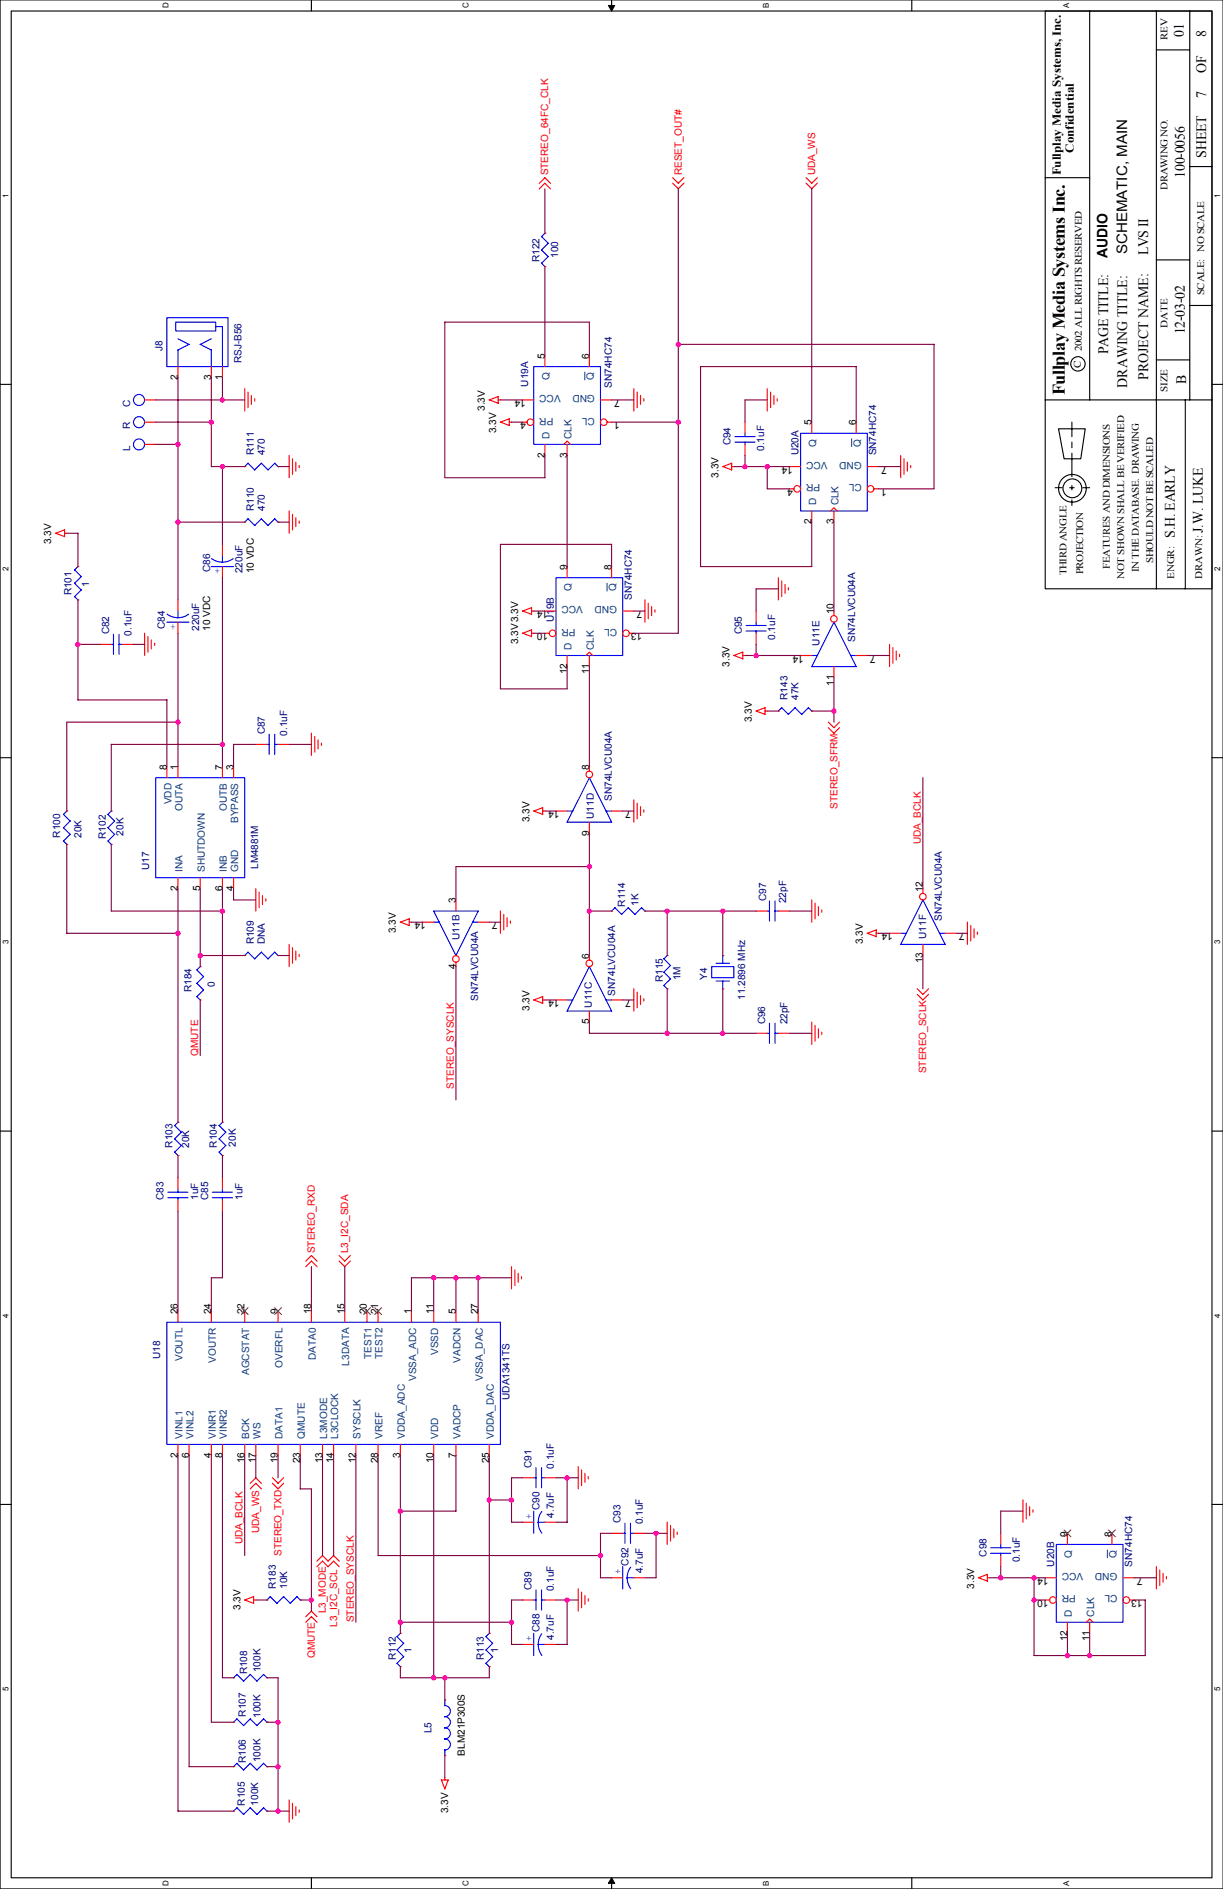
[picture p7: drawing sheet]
<svg xmlns="http://www.w3.org/2000/svg" width="279mm" height="432mm" viewBox="0 0 279 432" stroke-linecap="round" stroke-linejoin="round" font-family="sans-serif">
<path d="M0 0h279.4v431.8h-279.4zM2.6 2.5h274.3v426.7h-274.3z" fill="none" stroke="#000" stroke-width=".25"/>
<g fill="#fff">
<path d="M.3 385.6h2v1h-2z"/>
<path d="M277.1 385.6h2.1v1h-2.1z"/>
</g>
<path d="M0 343.9h2.6M276.9 343.9h2.5" fill="none" stroke="#000" stroke-width=".25"/>
<g fill="#fff">
<path d="M.3 300.2h2v1h-2z"/>
<path d="M277.1 300.2h2.1v1h-2.1z"/>
</g>
<path d="M0 258.6h2.6M276.9 258.6h2.5" fill="none" stroke="#000" stroke-width=".25"/>
<g fill="#fff">
<path d="M.3 214.9h2v1h-2z"/>
<path d="M277.1 214.9h2.1v1h-2.1z"/>
</g>
<path d="M0 173.2h2.6M276.9 173.2h2.5" fill="none" stroke="#000" stroke-width=".25"/>
<g fill="#fff">
<path d="M.3 129.5h2v1h-2z"/>
<path d="M277.1 129.5h2.1v1h-2.1z"/>
</g>
<path d="M0 87.9h2.6M276.9 87.9h2.5" fill="none" stroke="#000" stroke-width=".25"/>
<g fill="#fff">
<path d="M.3 44.2h2v1h-2z"/>
<path d="M277.1 44.2h2.1v1h-2.1z"/>
<path d="M36.9 429.9h2v1.2h-2z"/>
<path d="M36.9 .6h2v1.3h-2z"/>
<path d="M105.4 429.9h2.1v1.2h-2.1z"/>
<path d="M105.4 .6h2.1v1.3h-2.1z"/>
</g>
<path d="M71.1 0v2.5M71.1 429.2v2.6" fill="none" stroke="#000" stroke-width=".25"/>
<g fill="#fff">
<path d="M174 429.9h2v1.2h-2z"/>
<path d="M174 .7h2v1.2h-2z"/>
</g>
<path d="M139.7 0v2.5M139.7 429.2v2.6" fill="none" stroke="#000" stroke-width=".25"/>
<path d="M139 1.2h1.4l-.7 1.3zM139.7 429.2l.7 1.3h-1.4z" fill="#000" stroke="#000" stroke-width=".23"/>
<g fill="#fff">
<path d="M242.6 429.9h2v1.2h-2z"/>
<path d="M242.6 .7h2v1.2h-2z"/>
</g>
<g fill="none" stroke="#000" stroke-width=".25">
<path d="M208.3 0v2.5M238.8 2.5h38.1v88.9h-38.1zM248.9 2.5v88.9M264.2 2.5v132.1M264.2 11.4h7.6M271.8 2.5v88.9M271.8 38.1h5.1M238.8 40.6h10.1M264.2 59.4h7.6M271.8 69.8h5.1M238.8 91.4v43.2h38.1v-43.2M241.8 98h6.1l-1 6.9h-3.8z"/>
<path d="M244.9 96.5v3.3M264.2 82.3h7.6M270.8 91.4v43.2M241.1 111.5h1.5M244.4 111.5h1M244.9 101.1v1.2M244.9 103.6v5.3M244.9 111v1M244.9 114.3v1.2M247.4 111.5h1.5M208.3 429.2v2.6"/>
<circle cx="246.3" cy="83.2" r="1.64"/>
<circle cx="245" cy="111.6" r="2.15"/>
<circle cx="245" cy="111.6" r="3.2"/>
</g>
<g fill="none" stroke="#f00" stroke-width=".25">
<path d="M123.2 41.9l1.3-1.3 1.3 1.3M123.2 43.2l1.3-1.3 1.3 1.3M124.5 53.3h.1M153.7 41.9l1.3 1.3 1.3-1.3M153.7 40.6l1.3 1.3 1.3-1.3M184.1 41.9l1.3 1.3 1.3-1.3M184.1 40.6l1.3 1.3 1.3-1.3M124.5 60.9h.1M33 96.5h2.6M33 91.4h2.6M40.7 83.8v2.5M48.3 83.8v2.5"/>
<path d="M50.8 83.8v2.5M55.9 88.9v5.1M56.7 89.6v3.6M57.4 90.4v2.1M58.2 91.1v.6M111.8 91.4l2 .8v-1.5l-2 .7M113.8 91.4h.5M116.4 95.7v1.6l-2.1-.8M116.4 96.5h.5M116.4 95.7l-2.1 .8M119.4 96.5h1M119.4 91.4h2.5"/>
<path d="M124.5 81.3v2.5M134.6 81.3v2.5M137.2 91.4h2.5M138.7 96.5h1M144.8 88.9v5.1M145.6 89.6v3.6M146.3 90.4v2.1M147.1 91.1v.6M170.2 96.5v2.5M175.3 88.9v5.1M176 89.6v3.6M176.8 90.4v2.1"/>
<path d="M177.6 91.1v.6M185.4 96.5v2.5M195.6 96.5v2.5M33 101.6h2.6M55.9 106.7h.1M55.9 119.4h.1M63.5 106.7h.1M63.5 119.4h.1M66.1 104.1v5.1M66.1 116.8v5.1M66.8 104.9v3.5M66.8 117.6v3.5"/>
<path d="M67.6 105.6v2.1M67.6 118.3v2.1M68.3 106.4v.5M68.3 119.1v.5M124.5 101.6v2.5M128.8 101.6l.8-.8 .7 .8M129.6 101.6v2.5M165.1 106.6l2.1-.7v1.5zM167.2 106.7h.5M170.2 101.6v2.5M180.4 106.7h2.5M180.4 111.7h1"/>
<path d="M185.4 116.8v2.6M189.8 116.8l.7-.7 .8 .7M190.5 116.8v2.6M198.1 106.7h2.6M199.7 111.7h1M205.8 104.1v5.1M206.5 104.9v3.5M207.3 105.6v2.1M208 106.4v.5M14.8 121.1v1.6l-2.1-.8M14.8 121.9h.5M14.8 121.1l-2.1 .8"/>
<path d="M17.8 137.1h.1M17.8 129.5h.1M40.7 137.1v2.6M50.8 124.4v2.6M50.8 129.5v2.6M121.4 138.9v1.6l-2-.8M121.4 139.7h.6M121.5 138.9l-2.1 .8M124.5 139.7h2.5M129.6 129.5v2.6M139.7 129.5v2.6M142.3 139.7h2.5"/>
<path d="M147.3 137.1v5.1M148.1 137.9v3.6M148.9 138.7v2M149.6 139.4v.5M172.7 139.7v2.5M177.8 132v5.1M178.6 132.8v3.6M179.3 133.6v2M180.1 134.3v.6M190.5 139.7v1M22.9 147.3h2.5M28 147.3h2.5"/>
<path d="M33 144.7v5.1M33.8 145.5v3.6M34.6 146.3v2M35.3 147v.6M40.7 142.2v2.6M121.4 144v1.5l-2-.8M121.4 144.8h.6M121.5 144l-2.1 .8M124.5 144.8h1M129.6 149.8v2.6M133.9 149.8l.7-.7 .8 .7M134.6 149.8v2.6"/>
<path d="M143.8 144.8h1M169.7 149.1v1.5l-2.1-.8M169.7 149.8h.5M169.7 149.1l-2 .7M172.7 144.8v2.5M182.9 149.8h2.5M190.5 152.4v2.5M195.6 149.8h2.5M203.2 147.3v5.1M204 148v3.6M204.7 148.8v2.1M205.5 149.6v.5"/>
<path d="M38.1 175.2v2.6M40.7 175.2v2.6M50.8 175.2v2.6M53.4 175.2v2.6M58.4 170.2h2.6M63.5 170.2h2.6M71.1 167.6v5.1M71.9 168.4v3.5M72.7 169.1v2.1M73.4 169.9v.5M134.6 175.2v1.1M172.7 162.5l2.1 .8"/>
<path d="M174.8 161.8v1.5M174.8 162.5h.5M174.8 161.8l-2.1 .7M177.8 162.5h.1M185.4 162.5h.1M189.2 166.3l1.3 1.3 1.3-1.3M189.2 165.1l1.3 1.2 1.3-1.2M15.3 193h.1M15.3 185.4h.1M25.4 193h.1M25.4 185.4h.1M124 184.6v1.6"/>
<path d="M124 185.4h.5M124 184.6l-2.1 .8 2.1 .8M127 185.4h2.6M134.6 187.9v2.6M139.7 185.4h2.6M144.8 182.8v5.1M145.6 183.6v3.6M146.3 184.4v2M147.1 185.1v.6M40.7 200.6v2.6M45.7 200.6v2.6M50.8 200.6v2.6"/>
<path d="M53.4 200.6v2.6M55.9 218.4h.1M58.4 203.2v5.1M59.2 203.9v3.6M60 204.7v2.1M60.7 205.4v.6M63.5 218.4h.1M66.1 215.9v5.1M66.8 216.6v3.6M67.6 217.4v2.1M68.3 218.1v.6M91.4 210.8l2.1 .8"/>
<path d="M93.5 210v1.6M93.5 210.8h.5M93.5 210l-2 .8M96.5 210.8h2.6M104.2 205.7v2.6M104.2 219.9v1.1M109.2 210.8h2.6M114.3 208.2v5.1M115.1 209v3.6M115.8 209.8v2M116.6 210.5v.6M134.6 218.4v1"/>
<path d="M139.7 208.3h.1M147.3 208.3h.1M152.4 218.4h.1M165.1 218.4h.1M172.7 208.3h2.6M177.8 208.3h2.6M185.4 205.7v5.1M186.2 206.5v3.5M187 207.2v2.1M187.7 208v.5M198.1 213.3l2.1-.7v1.5zM200.2 213.3h.5"/>
<path d="M203.2 213.3h2.6M210.8 203.2v1M210.8 215.9v2.5M215.9 213.3h2.6M221 210.8v5.1M221.8 211.5v3.6M222.5 212.3v2.1M223.3 213.1v.5M45.7 228.6h.1M45.7 221h.1M124 228.6h.5M124 227.8l-2.1 .8 2.1 .8v-1.6"/>
<path d="M127 228.6h2.6M134.6 231.1v2.6M139.7 228.6h2.6M144.8 226v5.1M145.6 226.8v3.6M146.3 227.6v2M147.1 228.3v.5M152.4 226h.1M165.1 226h.1M172.7 236.2h2.6M177.8 236.2h2.6M185.4 233.6v5.1"/>
<path d="M186.2 234.4v3.6M187 235.2v2M187.7 235.9v.6M209.5 227.3l1.3 1.3 1.3-1.3M209.5 226l1.3 1.3 1.3-1.3M40.7 256.5h.1M50.8 256.5h.1M40.7 264.1h.1M40.7 269.2v2.6M40.7 274.3v2.5M50.8 264.1h.1M50.8 269.2v2.6"/>
<path d="M50.8 274.3v2.5M40.7 299.7v2.5M48.3 299.7v2.5M55.9 299.7v2.5M63.5 299.7v2.5M69.8 288.3l1.3-1.3 1.3 1.3M69.8 289.6l1.3-1.3 1.3 1.3M71.1 299.7v2.5M77.5 288.2l1.3 1.3 1.3-1.3M77.5 287l1.3 1.3 1.3-1.3M78.8 299.7v2.5M83.8 299.7v2.5"/>
<path d="M86.4 299.7v2.5M94 299.7v2.5M99.1 299.7v2.5M104.2 299.7v2.5M109.2 299.7v2.5M116.9 289.5v5.1M117.6 290.3v3.6M118.4 291.1v2M119.1 291.8v.5M40.7 330.2v2.5M43.2 330.2v2.5M48.3 330.2v2.5"/>
<path d="M50.8 330.2v2.5M55.9 330.2v2.5M57.1 339.1l1.3-1.3 1.3 1.3M58.4 330.2v2.5M62.2 339l1.3 1.3 1.3-1.3M62.2 337.8l1.3 1.3 1.3-1.3M63.5 330.2v2.5M68.6 330.2v2.5M73.7 330.2v2.5M76.2 330.2v2.5M81.3 330.2v2.5M86.4 330.2v2.5"/>
<path d="M91.5 330.2v2.5M99.1 330.2v2.5M104.2 330.2v2.5M111.8 330.2v2.5M119.4 337.8h2.5M124.5 337.8h2.5M132.1 335.2v5.1M132.9 336v3.6M133.6 336.8v2M134.4 337.5v.6M57.1 340.4l1.3-1.3 1.3 1.3M72.4 356.9l1.3-1.3 1.3 1.3"/>
<path d="M72.4 358.1l1.3-1.3 1.3 1.3M74.9 356.9l1.3-1.3 1.3 1.3M74.9 358.1l1.3-1.3 1.3 1.3M119.4 348h2.5M124.5 348h2.5M139.7 350.5h2.6M144.8 350.5h2.5M152.4 347.9v5.1M153.2 348.7v3.6M153.9 349.5v2M154.7 350.2v.6M228.6 350.5v2.5"/>
<path d="M228.6 355.6v2.5M233.7 342.9v5.1M234.5 343.6v3.6M235.2 344.4v2.1M236 345.1v.6M243.9 350.5v2.5M254 350.5v2.5M264.2 358.1v5.1M264.9 358.9v3.5M265.7 359.6v2.1M57.9 365v1.5l-2-.8M57.9 365.7h.6"/>
<path d="M58 365l-2.1 .7M61 365.7h.1M68.6 365.7h.1M69.8 369.6l1.3-1.3 1.3 1.3M69.8 370.8l1.3-1.3 1.3 1.3M91.5 373.4h.1M111.8 373.4h.1M119.4 365.7h2.5M119.4 375.9h2.5M124.5 365.7h2.5M124.5 375.9h2.5M132.1 363.2v5.1"/>
<path d="M132.9 363.9v3.6M133.6 364.7v2.1M134.4 365.5v.5M139.7 360.7h2.6M144.8 360.7h2.5M223.5 360.6l2.1 .8v-1.5l-2.1 .8M225.6 360.7h.5M238.8 360.7h2.5M238.8 365.7h1M243.9 370.8v2.6M248.2 370.8l.7-.7 .8 .7M248.9 370.8v2.6"/>
<path d="M256.6 360.7h2.5M258.1 365.7h1M266.5 360.4v.5M53.4 393.7h.1M53.4 383.5h.1M61 393.7h.1M61 383.5h.1M91.5 381h.1M101.6 388.6h.1M111.8 381h.1M53.4 414h.1M53.4 403.8h.1"/>
<path d="M61 414h.1M61 403.8h.1M66.1 411.4v5.1M66.8 412.2v3.6M67.6 413v2M68.3 413.7v.6M100.9 406.9h1.5l-.8 2zM101.6 401.3h.1M101.6 406.4v.5"/>
<circle cx="121.2" cy="96.5" r=".76"/>
<circle cx="137.9" cy="96.5" r=".76"/>
<circle cx="182.1" cy="111.8" r=".76"/>
<circle cx="198.9" cy="111.8" r=".76"/>
<circle cx="126.2" cy="144.8" r=".76"/>
<circle cx="143" cy="144.8" r=".76"/>
<circle cx="190.5" cy="141.5" r=".76"/>
<circle cx="134.6" cy="177" r=".76"/>
<circle cx="104.1" cy="219.2" r=".76"/>
<circle cx="210.8" cy="205" r=".76"/>
<circle cx="134.6" cy="220.2" r=".76"/>
<circle cx="240.5" cy="365.8" r=".76"/>
<circle cx="257.3" cy="365.8" r=".76"/>
</g>
<g fill="none" stroke="#00f" stroke-width=".25">
<path d="M124.5 53.3l-.8 .8 1.5 1.5M125.3 55.6l-1.6 1.5 1.6 1.5-1.6 1.6M38.1 72.6h14v11.2h-14zM40.2 73.6h9.1v2.1h-9.1zM40.7 80v3.8M40.7 77.4l2.5 1.3M43.2 78.7l-2.6 1.3M45.7 78.7l2.6 1.3M48.3 80v3.8M48.3 77.4l-2.6 1.3M49.3 74.7l1.5-.1v9.2M123.7 60.2l.8 .7"/>
<path d="M121.9 83.8h15.3v17.8h-15.3zM167.9 99.8h4.6M170.2 99v.8M182.9 99h15.2v17.8h-15.2zM56.7 118.6l1.5 1.5M56.7 118.6l-.8 .8M59.7 105.9l1.6 1.5M59.7 118.6l1.6 1.5M59.7 105.9l-1.5 1.5-1.5-1.5-.8 .8M59.7 118.6l-1.5 1.5M62.8 118.6l.7 .8M62.8 118.6l-1.6 1.5"/>
<path d="M63.5 106.7l-.7-.8-1.6 1.5M167.9 101.1h4.6M170.2 101v.6M17 136.4l.8 .7M17.8 129.5l-.8 .8 1.6 1.5M18.6 131.8l-1.6 1.5 1.6 1.5-1.6 1.6M40.7 139.7v1.5M48.3 129.5h5.1M48.3 127.7l1.5 .7 1 .1 1.6-.3 .9-.5M50.8 127v1.5M127 132.1h15.3v17.7h-15.3zM25.4 147.3h.6"/>
<path d="M25.9 145v4.6M27.2 147.3h.8M27.2 145v4.6M38.1 142.2h5.1M38.2 140.4l1.4 .7 1 .1 1.6-.3 .9-.5M170.4 143h4.6M170.4 144.3h4.6M172.7 142.2v.8M172.7 144.2v.6M185.4 149.8h1.3M190.5 142.2l5.1 10.2h-10.2zM194.3 149.8h1.3"/>
<path d="M35.6 177.8h20.3v22.8h-20.3zM61 170.2h.5M61.5 167.9v4.5M62.7 170.2h.8M62.8 167.9v4.5M134.6 177.8l5.1 10.2M134.7 177.8l-5.1 10.1h10.1M178.6 161.8l1.5 1.5M178.6 161.8l-.8 .7M181.6 161.8l1.6 1.5M181.7 161.8l-1.6 1.5M184.7 161.8l.8 .8"/>
<path d="M184.7 161.8l-1.5 1.5M14.5 192.2l.8 .8M14.5 189.2l1.5 1.5M14.5 186.1l1.5 1.6-1.5 1.5M15.3 185.4l-.8 .8M16 190.7l-1.5 1.6M24.6 192.2l.8 .8M24.6 189.2l1.6 1.5M24.6 186.1l1.6 1.6M25.4 185.4l-.7 .8M26.2 190.7l-1.5 1.6M26.2 187.7l-1.5 1.5"/>
<path d="M129.6 185.4h1.3M138.4 185.4h1.3M59.7 217.7l1.6 1.5M59.7 217.6l-1.5 1.6-1.5-1.6-.8 .8M63.5 218.4l-.7-.8-1.6 1.6M99.1 208.3l10.2-.1-5.1 10.2M99.1 208.3l5.1 10.1M99.1 210.8h1.3M107.9 210.8h1.3M139.7 208.3l.8-.8 1.5 1.5M146.6 207.5l.8 .8M146.6 207.5l-1.5 1.5-1.5-1.5-1.6 1.5"/>
<path d="M151.6 219.2l1.6 1.5-1.6 1.5 1.6 1.6M152.4 218.4l-.7 .8M165.1 218.4v1.8M175.3 208.3h.5M175.8 206v4.5M177 208.3h.8M177.1 206v4.5M205.7 215.9h10.2l-5-10.2-5.1 10.2M205.8 213.3h1.3M214.6 213.3h1.3M45 227.8l.7 .8M45 224.7l1.5 1.6"/>
<path d="M45 221.7l1.5 1.5M45.8 220.9l-.8 .8M46.5 226.3l-1.5 1.5M46.5 223.2l-1.5 1.6M129.6 228.6h1.3M134.6 221l5.1 10.1M134.7 220.9l-5.1 10.2h10.1M138.4 228.6h1.3M153.2 223.7l-1.6 1.6 .8 .7M162.6 221h5.1v2.5h-5.1zM163.6 220.2h3.1M163.6 224.3h3.1"/>
<path d="M165.1 224.3v1.8M175.3 236.2h.5M175.8 233.9v4.6M177 236.2h.8M177.1 233.9v4.6M39.9 257.3l1.5 1.5M40.7 256.5l-.8 .8M41.4 258.8l-1.5 1.5M50 257.3l1.6 1.5M50.8 256.5l-.7 .8M51.6 258.8l-1.6 1.5 1.6 1.6M38.4 272.5h4.5"/>
<path d="M38.4 273.8h4.5M39.9 263.4l.8 .7M39.9 260.3l1.5 1.6M40.7 271.8v.7M40.7 273.8v.5M41.4 261.8l-1.5 1.6M48.5 272.5h4.6M48.5 273.8h4.6M50.8 271.8v.7M50.8 273.8v.5M51.6 261.8l-1.6 1.6 .8 .7M38.1 302.2h76.2v28h-76.2z"/>
<path d="M121.9 337.8h.6M122.4 335.5v4.6M123.7 337.8h.8M123.7 335.5v4.6M121.9 345.4v5.1M123 348h1.5M123.8 345.5l-.5 .9-.3 1.6 .1 1 .7 1.5M142.3 350.5h.5M142.3 358.1v5.1M142.8 348.2v4.6M144 350.5h.8M144 348.2v4.6"/>
<path d="M144.1 358.2l-.5 .9-.3 1.6 .1 1 .7 1.5M226.3 353.8h4.6M226.3 355.1h4.6M228.6 353v.8M228.6 355v.6M241.3 353h15.3v17.8h-15.3zM64.8 365l1.5 1.5 1.6-1.5 .7 .8M64.8 365l-1.5 1.5-1.5-1.5-.8 .7M90.7 377.1l1.5 1.6M91.5 373.3l-.8 .8 1.5 1.5-1.5 1.6M92.2 378.7l-1.5 1.5 .8 .8M111 377.1l1.5 1.6"/>
<path d="M111 374.1l1.6 1.5-1.6 1.6M111.8 373.3l-.8 .8M112.6 378.7l-1.6 1.5M121.9 365.7h.6M121.9 373.3v5.1M122.4 363.4v4.6M123 375.9h1.5M123.7 365.7h.8M123.7 363.4v4.6M123.8 373.4l-.5 1-.3 1.5 .1 1.1 .7 1.4M143.3 360.7h1.5M54.1 392.9l1.6 1.6"/>
<path d="M54.1 382.8l1.6 1.5M54.1 392.9l-.7 .8M54.1 382.7l-.7 .8M57.2 392.9l1.5 1.6M57.2 382.8l1.5 1.5M57.2 392.9l-1.6 1.5M57.2 382.7l-1.6 1.6M60.2 392.9l.8 .8M60.2 382.8l.8 .7M60.2 392.9l-1.5 1.5M60.2 382.7l-1.5 1.6M101.6 389.9a1.27 1.27 0 0 1 1.3 1.2 1.27 1.27 0 0 1-1.3 1.3 1.27 1.27 0 0 1 1.3 1.3 1.27 1.27 0 0 1-1.3 1.2 1.27 1.27 0 0 1 1.3 1.3 1.27 1.27 0 0 1-1.3 1.3 1.27 1.27 0 0 1 1.3 1.3 1.27 1.27 0 0 1-1.3 1.2v1.3"/>
<path d="M101.6 388.6v1.3M111 380.2l.8 .8M53.4 414l.7-.8 1.6 1.6M53.4 403.8l.7-.7 1.6 1.5M55.6 404.6l1.6-1.5 1.5 1.5M60.2 413.2l.8 .8M60.2 403.1l.8 .8M60.2 413.2l-1.5 1.6-1.5-1.6-1.6 1.6M60.2 403.1l-1.5 1.5"/>
<circle cx="31.8" cy="91.4" r="1.26"/>
<circle cx="31.8" cy="96.5" r="1.26"/>
<circle cx="31.8" cy="101.6" r="1.26"/>
</g>
<path d="M133.6 85.1v1.7M194.6 100.3v1.8M138.7 133.3v1.8M253 354.3v1.8" fill="none" stroke="#004080" stroke-width=".23"/>
<path d="M55.1 298.9l1.6 1.6M56.7 298.9l-1.6 1.6M62.8 298.9l1.5 1.6M64.3 298.9l-1.5 1.6M83.1 298.9l1.5 1.6M84.6 298.9l-1.5 1.6M85.6 298.9l1.6 1.6M87.2 298.9l-1.6 1.6M243.1 349.7l1.5 1.6M244.6 349.7l-1.5 1.6M253.3 349.7l1.5 1.6M254.8 349.7l-1.5 1.6" fill="none" stroke="#804000" stroke-width=".23"/>
<g fill="none" stroke="#800040" stroke-width=".25">
<path d="M124.5 43.2v10.1M155 43.1v101.7M185.4 43.1v53.4M124.5 60.9v20.4M134.6 73.6v7.7M134.7 73.6h-33.1v35.6h22.9v-5.1M155 78.7h58.4v33h-12.7M35.6 96.5h12.7M35.6 91.4h20.3M40.7 86.3v50.8M48.3 86.3v20.4h7.6M50.8 86.3v5.1"/>
<path d="M114.3 91.4h5.1M116.9 96.5h2.5M139.7 96.5h15.3M139.7 91.4h5.1M170.2 91.4v5.1M170.2 91.4h5.1M195.6 96.5v-12.7h-35.6v45.7h25.4v-10.2M35.6 101.6h5.1M40.6 119.4h15.3M50.8 106.6v17.8M63.5 106.7h2.6M63.5 119.4h2.6"/>
<path d="M129.6 104.1v25.4M167.7 106.7h12.7M170.2 104.1v2.6M175.3 106.6v5.1h5.1M190.5 119.3v20.4M200.7 106.7h5.1M15.3 121.9h2.5v7.6M17.8 137.1v22.9h20.3M50.8 132v43.2M114.3 124.4h25.4M114.3 124.4v33.1h15.3M121.9 139.7h2.6"/>
<path d="M139.7 124.4v5.1M144.8 139.7h2.6M172.7 134.6v5.1M172.7 134.6h5.1M17.8 147.3h5.1M30.5 147.3h2.6M38.1 160v15.2M40.7 144.7v30.5M121.9 144.8h2.6M129.6 152.4v5.1M134.6 152.4v22.8M144.8 144.8h10.2"/>
<path d="M170.2 149.8h12.7M172.7 147.3v2.5M190.5 154.9v10.2M198.1 149.8h5.1M40.7 165.1h-25.4v20.3M50.8 170.2l-25.4-.1v15.3M58.5 170.2l-5.1-.1v5.1M66.1 170.2h5.1M175.3 162.5h2.5M185.4 162.5h5.1M210.8 177.8v25.4M15.3 193v20.3h25.4"/>
<path d="M25.4 193v15.3h25.4M104.2 198.1v7.6M104.2 198.1h30.5M124.5 185.4h2.5M134.6 190.5v27.9M142.3 185.4h2.5M40.7 203.2v53.3M45.7 218.4h10.2M45.7 203.2v17.8M50.8 203.2v53.3M53.4 203.2v2.5h5.1M63.5 218.4h2.6"/>
<path d="M94 210.8h2.6M111.8 210.8h2.5M134.6 208.3h5.1M147.3 208.3h25.5M152.4 208.2v10.2M165.1 208.2v10.2M180.4 208.3h5.1M200.7 213.3h2.5M210.8 218.4v7.6M218.5 213.3h2.5M45.7 228.6v12.7M104.2 220.9v30.5"/>
<path d="M124.5 228.6h2.5M134.6 233.6v2.6h38.2M142.3 228.6h2.5M152.4 226v10.2M165.1 226v10.2M180.4 236.2h5.1M40.7 264.1v5.1M40.7 276.8v22.9M50.8 264.1v5.1M50.8 276.8v15.3h-2.5v7.6M71.1 289.5v10.2M78.8 289.5v10.2"/>
<path d="M99.1 292.1v7.6M104.2 292.1v7.6M109.2 292.1v7.6M116.9 292.1h-22.9v7.6M40.7 332.7v81.3h12.7M43.2 332.7v71.1h10.2M48.3 332.7v61h5.1M50.8 332.7v50.8h2.6M55.9 332.7v22.9M58.4 332.7v5.1M63.5 332.7v5.1M68.6 332.7v7.6h2.5v28"/>
<path d="M73.7 332.7v22.9M76.2 332.7v22.9M81.3 332.7v38.1M86.4 332.7v22.9h50.8M91.5 332.7v40.7M99.1 332.7v50.8M104.2 332.7v12.7h-12.7M111.8 332.7v40.7M116.9 337.8h2.5M116.9 337.8v10.2h2.5M127 337.8h5.1M129.6 337.8v10.2"/>
<path d="M111.8 342.9h5.1M127 348h2.6M137.2 350.5h2.5M137.2 350.5v10.2h2.5M147.3 350.5h5.1M149.9 350.5v10.2M228.6 358.1v2.6M233.7 345.4h-5.1v5.1M58.4 365.7h2.6M68.6 365.7h2.6M91.5 370.8h25.4M116.9 365.7h2.5"/>
<path d="M116.9 365.7v10.2h2.5M127 365.7h5.1M127 375.9h2.6M129.6 365.7v10.2M147.3 360.7h2.6M226.1 360.7h12.7M236.2 365.7h2.6M236.2 360.6v17.8h25.4v-12.7h-2.5M243.9 373.4v5.1M248.9 373.4v5.1M259.1 360.7h5.1M61 383.5h2.5"/>
<path d="M61 393.7h2.5M63.5 383.5v30.5M91.5 381v2.5h20.3M101.6 383.5v5.1M111.8 381v2.5M61 414h5.1M61 403.8h2.5M101.6 401.3v5.1"/>
</g>
<g fill="#f0f" stroke="#f0f" stroke-width=".25">
<circle cx="99.1" cy="383.5" r=".5"/>
<circle cx="236.2" cy="360.7" r=".5"/>
<circle cx="152.4" cy="208.3" r=".5"/>
<circle cx="71.1" cy="365.8" r=".5"/>
<circle cx="243.8" cy="378.5" r=".5"/>
<circle cx="101.6" cy="383.5" r=".5"/>
<circle cx="152.4" cy="236.2" r=".5"/>
<circle cx="63.5" cy="393.7" r=".5"/>
<circle cx="40.6" cy="165.1" r=".5"/>
<circle cx="170.2" cy="106.7" r=".5"/>
<circle cx="248.9" cy="378.5" r=".5"/>
<circle cx="116.8" cy="370.8" r=".5"/>
<circle cx="149.9" cy="350.5" r=".5"/>
<circle cx="134.6" cy="208.3" r=".5"/>
<circle cx="129.5" cy="337.8" r=".5"/>
<circle cx="134.6" cy="198.1" r=".5"/>
<circle cx="190.5" cy="162.6" r=".5"/>
<circle cx="236.2" cy="365.8" r=".5"/>
<circle cx="154.9" cy="96.5" r=".5"/>
<circle cx="48.3" cy="96.5" r=".5"/>
<circle cx="165.1" cy="208.3" r=".5"/>
<circle cx="172.7" cy="149.9" r=".5"/>
<circle cx="40.6" cy="119.4" r=".5"/>
<circle cx="91.4" cy="370.8" r=".5"/>
<circle cx="17.8" cy="147.3" r=".5"/>
<circle cx="50.8" cy="106.7" r=".5"/>
<circle cx="154.9" cy="78.7" r=".5"/>
<circle cx="50.8" cy="170.2" r=".5"/>
<circle cx="165.1" cy="236.2" r=".5"/>
<circle cx="104.1" cy="292.1" r=".5"/>
<circle cx="129.5" cy="365.8" r=".5"/>
<circle cx="45.7" cy="218.4" r=".5"/>
<circle cx="50.8" cy="208.3" r=".5"/>
<circle cx="109.2" cy="292.1" r=".5"/>
<circle cx="111.8" cy="342.9" r=".5"/>
<circle cx="40.6" cy="101.6" r=".5"/>
<circle cx="99.1" cy="292.1" r=".5"/>
<circle cx="175.3" cy="106.7" r=".5"/>
<circle cx="116.8" cy="342.9" r=".5"/>
<circle cx="40.6" cy="213.4" r=".5"/>
<circle cx="63.5" cy="414" r=".5"/>
<circle cx="63.5" cy="403.9" r=".5"/>
<circle cx="91.4" cy="345.4" r=".5"/>
<circle cx="228.6" cy="360.7" r=".5"/>
<circle cx="137.2" cy="355.6" r=".5"/>
<circle cx="50.8" cy="91.4" r=".5"/>
</g>
<text font-size="4.1" x="243.3" y="90.4" transform="rotate(-90 243.3 90.4)">Fullplay Media Systems Inc.</text>
<g font-size="3.3">
<text x="270.4" y="8.4" transform="rotate(-90 270.4 8.4)">01</text>
<text x="275.5" y="8.4" transform="rotate(-90 275.5 8.4)">8</text>
<text x="275.5" y="16.7" transform="rotate(-90 275.5 16.7)">OF</text>
<text x="275.5" y="22.3" transform="rotate(-90 275.5 22.3)">7</text>
<text x="270.7" y="40.6" transform="rotate(-90 270.7 40.6)">100-0056</text>
<text x="275.5" y="36" transform="rotate(-90 275.5 36)">SHEET</text>
<text x="253" y="58.9" transform="rotate(-90 253 58.9)">AUDIO</text>
<text x="257.5" y="58.1" transform="rotate(-90 257.5 58.1)">SCHEMATIC, MAIN</text>
<text x="262.3" y="58.4" transform="rotate(-90 262.3 58.4)">LVS II</text>
<text x="270.7" y="76.4" transform="rotate(-90 270.7 76.4)">12-03-02</text>
<text x="253.2" y="81" transform="rotate(-90 253.2 81)">PAGE TITLE:</text>
<text x="257.5" y="88.6" transform="rotate(-90 257.5 88.6)">DRAWING TITLE:</text>
<text x="262.3" y="86.8" transform="rotate(-90 262.3 86.8)">PROJECT NAME:</text>
<text x="271" y="87.9" transform="rotate(-90 271 87.9)">B</text>
<text x="268.4" y="122.9" transform="rotate(-90 268.4 122.9)">S.H. EARLY</text>
<text x="274.8" y="121.9" transform="rotate(-90 274.8 121.9)">J.W. LUKE</text>
</g>
<g font-size="2.8">
<text x="245.3" y="34.9" transform="rotate(-90 245.3 34.9)">Confidential</text>
<text x="242.3" y="40.1" transform="rotate(-90 242.3 40.1)">Fullplay Media Systems, Inc.</text>
</g>
<g font-size="2.3">
<text x="266.7" y="9.1" transform="rotate(-90 266.7 9.1)">REV</text>
<text x="266.7" y="43.4" transform="rotate(-90 266.7 43.4)">DRAWING NO.</text>
<text x="275.1" y="67.5" transform="rotate(-90 275.1 67.5)">SCALE: NO SCALE</text>
<text x="266.7" y="74.9" transform="rotate(-90 266.7 74.9)">DATE</text>
<text x="124.5" y="82" transform="rotate(-90 124.5 82)">5</text>
<text x="134.6" y="82" transform="rotate(-90 134.6 82)">6</text>
<text x="247.2" y="80.2" transform="rotate(-90 247.2 80.2)">2002 ALL RIGHTS RESERVED</text>
<text x="40.6" y="86.8" transform="rotate(-90 40.6 86.8)">2</text>
<text x="48.3" y="86.8" transform="rotate(-90 48.3 86.8)">3</text>
<text x="50.8" y="86.8" transform="rotate(-90 50.8 86.8)">1</text>
<text x="246.9" y="84.1" transform="rotate(-90 246.9 84.1)">C</text>
<text x="266.7" y="89.6" transform="rotate(-90 266.7 89.6)">SIZE</text>
<text x="110.8" y="94" transform="rotate(-90 110.8 94)">3.3V</text>
<text x="120.2" y="91.4" transform="rotate(-180 120.2 91.4)">14</text>
<text x="141.6" y="91.4" transform="rotate(-180 141.6 91.4)">7</text>
<text x="113.3" y="99" transform="rotate(-90 113.3 99)">3.3V</text>
<text x="120.2" y="96.5" transform="rotate(-180 120.2 96.5)">4</text>
<text x="141.6" y="96.5" transform="rotate(-180 141.6 96.5)">1</text>
<text x="185.4" y="97.3" transform="rotate(-90 185.4 97.3)">5</text>
<text x="195.6" y="97.3" transform="rotate(-90 195.6 97.3)">6</text>
<text x="124.5" y="104.6" transform="rotate(-90 124.5 104.6)">2</text>
<text x="129.5" y="104.6" transform="rotate(-90 129.5 104.6)">3</text>
<text x="181.1" y="106.7" transform="rotate(-180 181.1 106.7)">14</text>
<text x="202.6" y="106.7" transform="rotate(-180 202.6 106.7)">7</text>
<text x="164.1" y="109.2" transform="rotate(-90 164.1 109.2)">3.3V</text>
<text x="181.1" y="111.8" transform="rotate(-180 181.1 111.8)">4</text>
<text x="202.6" y="111.8" transform="rotate(-180 202.6 111.8)">1</text>
<text x="185.4" y="119.9" transform="rotate(-90 185.4 119.9)">2</text>
<text x="190.5" y="119.9" transform="rotate(-90 190.5 119.9)">3</text>
<text x="11.7" y="124.4" transform="rotate(-90 11.7 124.4)">3.3V</text>
<text x="58" y="131" transform="rotate(-90 58 131)">10 VDC</text>
<text x="129.5" y="130.3" transform="rotate(-90 129.5 130.3)">9</text>
<text x="139.7" y="130.3" transform="rotate(-90 139.7 130.3)">8</text>
<text x="243.6" y="131.6" transform="rotate(-90 243.6 131.6)">THIRD ANGLE</text>
<text x="247.4" y="131.3" transform="rotate(-90 247.4 131.3)">PROJECTION</text>
<text x="253.5" y="130" transform="rotate(-90 253.5 130)">FEATURES AND DIMENSIONS</text>
<text x="260.1" y="130.8" transform="rotate(-90 260.1 130.8)">IN THE DATABASE. DRAWING</text>
<text x="263.4" y="128.8" transform="rotate(-90 263.4 128.8)">SHOULD NOT BE SCALED</text>
<text x="256.8" y="132.3" transform="rotate(-90 256.8 132.3)">NOT SHOWN SHALL BE VERIFIED</text>
<text x="268.3" y="132.3" transform="rotate(-90 268.3 132.3)">ENGR:</text>
<text x="274.6" y="132.3" transform="rotate(-90 274.6 132.3)">DRAWN:</text>
<text x="125.2" y="139.7" transform="rotate(-180 125.2 139.7)">14</text>
<text x="146.7" y="139.7" transform="rotate(-180 146.7 139.7)">7</text>
<text x="190.5" y="140.4" transform="rotate(-90 190.5 140.4)">10</text>
<text x="48" y="144.3" transform="rotate(-90 48 144.3)">10 VDC</text>
<text x="118.4" y="147.3" transform="rotate(-90 118.4 147.3)">3.3V3.3V</text>
<text x="125.2" y="144.8" transform="rotate(-180 125.2 144.8)">10</text>
<text x="146.7" y="144.8" transform="rotate(-180 146.7 144.8)">13</text>
<text x="183.7" y="149.9" transform="rotate(-180 183.7 149.9)">14</text>
<text x="200" y="149.9" transform="rotate(-180 200 149.9)">7</text>
<text x="129.5" y="154.2" transform="rotate(-90 129.5 154.2)">12</text>
<text x="134.6" y="154.2" transform="rotate(-90 134.6 154.2)">11</text>
<text x="166.7" y="152.4" transform="rotate(-90 166.7 152.4)">3.3V</text>
<text x="190.5" y="156.7" transform="rotate(-90 190.5 156.7)">11</text>
<text x="171.7" y="165.1" transform="rotate(-90 171.7 165.1)">3.3V</text>
<text x="38.1" y="176" transform="rotate(-90 38.1 176)">8</text>
<text x="40.6" y="176" transform="rotate(-90 40.6 176)">1</text>
<text x="50.8" y="176" transform="rotate(-90 50.8 176)">7</text>
<text x="53.3" y="176" transform="rotate(-90 53.3 176)">3</text>
<text x="134.6" y="176" transform="rotate(-90 134.6 176)">8</text>
<text x="127.8" y="185.4" transform="rotate(-180 127.8 185.4)">14</text>
<text x="144.1" y="185.4" transform="rotate(-180 144.1 185.4)">7</text>
<text x="120.9" y="187.9" transform="rotate(-90 120.9 187.9)">3.3V</text>
<text x="134.6" y="191" transform="rotate(-90 134.6 191)">9</text>
<text x="40.6" y="203.7" transform="rotate(-90 40.6 203.7)">2</text>
<text x="45.7" y="203.7" transform="rotate(-90 45.7 203.7)">5</text>
<text x="50.8" y="203.7" transform="rotate(-90 50.8 203.7)">6</text>
<text x="53.3" y="203.7" transform="rotate(-90 53.3 203.7)">4</text>
<text x="210.8" y="203.9" transform="rotate(-90 210.8 203.9)">12</text>
<text x="104.1" y="206.5" transform="rotate(-90 104.1 206.5)">3</text>
<text x="90.5" y="213.3" transform="rotate(-90 90.5 213.3)">3.3V</text>
<text x="97.3" y="210.8" transform="rotate(-180 97.3 210.8)">14</text>
<text x="113.7" y="210.8" transform="rotate(-180 113.7 210.8)">7</text>
<text x="197.1" y="215.9" transform="rotate(-90 197.1 215.9)">3.3V</text>
<text x="204" y="213.4" transform="rotate(-180 204 213.4)">14</text>
<text x="220.3" y="213.4" transform="rotate(-180 220.3 213.4)">7</text>
<text x="104.1" y="221.5" transform="rotate(-90 104.1 221.5)">4</text>
<text x="134.6" y="219.2" transform="rotate(-90 134.6 219.2)">6</text>
<text x="210.8" y="220.2" transform="rotate(-90 210.8 220.2)">13</text>
<text x="120.9" y="231.1" transform="rotate(-90 120.9 231.1)">3.3V</text>
<text x="127.8" y="228.6" transform="rotate(-180 127.8 228.6)">14</text>
<text x="144.1" y="228.6" transform="rotate(-180 144.1 228.6)">7</text>
<text x="134.6" y="234.2" transform="rotate(-90 134.6 234.2)">5</text>
<text x="40.6" y="300.5" transform="rotate(-90 40.6 300.5)">26</text>
<text x="48.3" y="300.5" transform="rotate(-90 48.3 300.5)">24</text>
<text x="55.9" y="300.5" transform="rotate(-90 55.9 300.5)">22</text>
<text x="63.5" y="300.5" transform="rotate(-90 63.5 300.5)">9</text>
<text x="71.1" y="300.5" transform="rotate(-90 71.1 300.5)">18</text>
<text x="78.7" y="300.5" transform="rotate(-90 78.7 300.5)">15</text>
<text x="83.8" y="300.5" transform="rotate(-90 83.8 300.5)">20</text>
<text x="86.4" y="300.5" transform="rotate(-90 86.4 300.5)">21</text>
<text x="94" y="300.5" transform="rotate(-90 94 300.5)">1</text>
<text x="99.1" y="300.5" transform="rotate(-90 99.1 300.5)">11</text>
<text x="104.1" y="300.5" transform="rotate(-90 104.1 300.5)">5</text>
<text x="109.2" y="300.5" transform="rotate(-90 109.2 300.5)">27</text>
<text x="40.6" y="333.2" transform="rotate(-90 40.6 333.2)">2</text>
<text x="43.2" y="333.2" transform="rotate(-90 43.2 333.2)">6</text>
<text x="48.3" y="333.2" transform="rotate(-90 48.3 333.2)">4</text>
<text x="50.8" y="333.2" transform="rotate(-90 50.8 333.2)">8</text>
<text x="55.9" y="334.5" transform="rotate(-90 55.9 334.5)">16</text>
<text x="58.4" y="334.5" transform="rotate(-90 58.4 334.5)">17</text>
<text x="63.5" y="334.5" transform="rotate(-90 63.5 334.5)">19</text>
<text x="68.6" y="334.5" transform="rotate(-90 68.6 334.5)">23</text>
<text x="73.7" y="334.5" transform="rotate(-90 73.7 334.5)">13</text>
<text x="76.2" y="334.5" transform="rotate(-90 76.2 334.5)">14</text>
<text x="81.3" y="334.5" transform="rotate(-90 81.3 334.5)">12</text>
<text x="86.4" y="334.5" transform="rotate(-90 86.4 334.5)">28</text>
<text x="91.4" y="333.2" transform="rotate(-90 91.4 333.2)">3</text>
<text x="99.1" y="334.5" transform="rotate(-90 99.1 334.5)">10</text>
<text x="104.1" y="333.2" transform="rotate(-90 104.1 333.2)">7</text>
<text x="111.8" y="334.5" transform="rotate(-90 111.8 334.5)">25</text>
<text x="243.8" y="351.3" transform="rotate(-90 243.8 351.3)">9</text>
<text x="254" y="351.3" transform="rotate(-90 254 351.3)">8</text>
<text x="222.5" y="363.2" transform="rotate(-90 222.5 363.2)">3.3V</text>
<text x="239.5" y="360.7" transform="rotate(-180 239.5 360.7)">14</text>
<text x="239.5" y="365.8" transform="rotate(-180 239.5 365.8)">10</text>
<text x="261" y="360.7" transform="rotate(-180 261 360.7)">7</text>
<text x="261" y="365.8" transform="rotate(-180 261 365.8)">13</text>
<text x="54.9" y="368" transform="rotate(-90 54.9 368)">3.3V</text>
<text x="243.8" y="375.1" transform="rotate(-90 243.8 375.1)">12</text>
<text x="248.9" y="375.1" transform="rotate(-90 248.9 375.1)">11</text>
<text x="106.2" y="401.3" transform="rotate(-90 106.2 401.3)">BLM21P300S</text>
<text x="102.4" y="414.5" transform="rotate(-90 102.4 414.5)">3.3V</text>
</g>
<g font-size="2.3" fill="#f00">
<text x="125.3" y="40.1" transform="rotate(-90 125.3 40.1)">STEREO_64FC_CLK</text>
<text x="155.7" y="40.1" transform="rotate(-90 155.7 40.1)">RESET_OUT#</text>
<text x="186.2" y="40.1" transform="rotate(-90 186.2 40.1)">UDA_WS</text>
<text x="191.3" y="184.9" transform="rotate(-90 191.3 184.9)">STEREO_SFRM</text>
<text x="210.4" y="193" transform="rotate(-90 210.4 193)">UDA_BCLK</text>
<text x="45.3" y="241.3" transform="rotate(-90 45.3 241.3)">QMUTE</text>
<text x="211.6" y="245.3" transform="rotate(-90 211.6 245.3)">STEREO_SCLK</text>
<text x="103.7" y="248.9" transform="rotate(-90 103.7 248.9)">STEREO_SYSCLK</text>
<text x="71.9" y="286.5" transform="rotate(-90 71.9 286.5)">STEREO_RXD</text>
<text x="79.5" y="286.5" transform="rotate(-90 79.5 286.5)">L3_I2C_SDA</text>
<text x="55.4" y="353" transform="rotate(-90 55.4 353)">UDA_BCLK</text>
<text x="59.2" y="350.5" transform="rotate(-90 59.2 350.5)">UDA_WS</text>
<text x="64.3" y="355.6" transform="rotate(-90 64.3 355.6)">STEREO_TXD</text>
<text x="74.5" y="368.8" transform="rotate(-90 74.5 368.8)">L3_MODE</text>
<text x="77" y="371.8" transform="rotate(-90 77 371.8)">L3_I2C_SCL</text>
<text x="80.8" y="370.8" transform="rotate(-90 80.8 370.8)">STEREO_SYSCLK</text>
<text x="71.9" y="378.9" transform="rotate(-90 71.9 378.9)">QMUTE</text>
</g>
<g font-size="2.3" fill="#000080">
<text x="123.2" y="59.9" transform="rotate(-90 123.2 59.9)">R122</text>
<text x="127.6" y="58.9" transform="rotate(-90 127.6 58.9)">100</text>
<text x="37.1" y="80.2" transform="rotate(-90 37.1 80.2)">J8</text>
<text x="55.2" y="83" transform="rotate(-90 55.2 83)">RSJ-B56</text>
<text x="120.7" y="88.4" transform="rotate(-90 120.7 88.4)">U19A</text>
<text x="139.7" y="88.6" transform="rotate(-90 139.7 88.6)">SN74HC74</text>
<text x="29.8" y="92.9" transform="rotate(-90 29.8 92.9)">C</text>
<text x="29.8" y="98" transform="rotate(-90 29.8 98)">R</text>
<text x="166.9" y="101.8" transform="rotate(-90 166.9 101.8)">C94</text>
<text x="29.8" y="103.1" transform="rotate(-90 29.8 103.1)">L</text>
<text x="58" y="104.1" transform="rotate(-90 58 104.1)">R111</text>
<text x="60.5" y="104.1" transform="rotate(-90 60.5 104.1)">470</text>
<text x="174.5" y="103.1" transform="rotate(-90 174.5 103.1)">0.1uF</text>
<text x="182.4" y="104.1" transform="rotate(-90 182.4 104.1)">U20A</text>
<text x="200.2" y="104.1" transform="rotate(-90 200.2 104.1)">SN74HC74</text>
<text x="58" y="116.8" transform="rotate(-90 58 116.8)">R110</text>
<text x="60.5" y="116.8" transform="rotate(-90 60.5 116.8)">470</text>
<text x="48" y="130.8" transform="rotate(-90 48 130.8)">C86</text>
<text x="55.4" y="131" transform="rotate(-90 55.4 131)">220uF</text>
<text x="16.3" y="136.1" transform="rotate(-90 16.3 136.1)">R101</text>
<text x="20.4" y="134.1" transform="rotate(-90 20.4 134.1)">1</text>
<text x="144.3" y="137.1" transform="rotate(-90 144.3 137.1)">SN74HC74</text>
<text x="37.6" y="143.7" transform="rotate(-90 37.6 143.7)">C84</text>
<text x="126.5" y="142.2" transform="rotate(-90 126.5 142.2)">U19B</text>
<text x="24.9" y="145" transform="rotate(-90 24.9 145)">C82</text>
<text x="30" y="145.3" transform="rotate(-90 30 145.3)">0.1uF</text>
<text x="45.5" y="144.3" transform="rotate(-90 45.5 144.3)">220uF</text>
<text x="169.5" y="145" transform="rotate(-90 169.5 145)">C95</text>
<text x="177.1" y="146.3" transform="rotate(-90 177.1 146.3)">0.1uF</text>
<text x="187.2" y="147.6" transform="rotate(-90 187.2 147.6)">U11E</text>
<text x="195.4" y="146.8" transform="rotate(-90 195.4 146.8)">SN74LVCU04A</text>
<text x="179.9" y="160" transform="rotate(-90 179.9 160)">R143</text>
<text x="182.4" y="160" transform="rotate(-90 182.4 160)">47K</text>
<text x="60.5" y="167.9" transform="rotate(-90 60.5 167.9)">C87</text>
<text x="65.6" y="168.1" transform="rotate(-90 65.6 168.1)">0.1uF</text>
<text x="139.7" y="183.1" transform="rotate(-90 139.7 183.1)">SN74LVCU04A</text>
<text x="13.8" y="191.5" transform="rotate(-90 13.8 191.5)">R100</text>
<text x="18.6" y="191.5" transform="rotate(-90 18.6 191.5)">20K</text>
<text x="24.2" y="191.7" transform="rotate(-90 24.2 191.7)">R102</text>
<text x="28.2" y="191" transform="rotate(-90 28.2 191)">20K</text>
<text x="135.7" y="187.2" transform="rotate(-90 135.7 187.2)">U11D</text>
<text x="34.1" y="198.9" transform="rotate(-90 34.1 198.9)">U17</text>
<text x="59" y="198.6" transform="rotate(-90 59 198.6)">LM4881M</text>
<text x="142.8" y="207.2" transform="rotate(-90 142.8 207.2)">R114</text>
<text x="145.8" y="207" transform="rotate(-90 145.8 207)">1K</text>
<text x="175" y="206" transform="rotate(-90 175 206)">C97</text>
<text x="179.6" y="206.5" transform="rotate(-90 179.6 206.5)">22pF</text>
<text x="58" y="215.9" transform="rotate(-90 58 215.9)">R109</text>
<text x="60.5" y="215.9" transform="rotate(-90 60.5 215.9)">DNA</text>
<text x="104.9" y="214.9" transform="rotate(-90 104.9 214.9)">U11B</text>
<text x="211.6" y="214.6" transform="rotate(-90 211.6 214.6)">U11F</text>
<text x="215.2" y="210.5" transform="rotate(-90 215.2 210.5)">SN74LVCU04A</text>
<text x="43.7" y="226.8" transform="rotate(-90 43.7 226.8)">R184</text>
<text x="49.1" y="225.5" transform="rotate(-90 49.1 225.5)">0</text>
<text x="140.5" y="227.6" transform="rotate(-90 140.5 227.6)">SN74LVCU04A</text>
<text x="151.4" y="224.5" transform="rotate(-90 151.4 224.5)">R115</text>
<text x="155.5" y="224" transform="rotate(-90 155.5 224)">1M</text>
<text x="161.6" y="224" transform="rotate(-90 161.6 224)">Y4</text>
<text x="109.3" y="228.8" transform="rotate(-90 109.3 228.8)">SN74LVCU04A</text>
<text x="135.2" y="230.4" transform="rotate(-90 135.2 230.4)">U11C</text>
<text x="170.2" y="228.6" transform="rotate(-90 170.2 228.6)">11.2896 MHz</text>
<text x="174.8" y="234.2" transform="rotate(-90 174.8 234.2)">C96</text>
<text x="179.9" y="234.2" transform="rotate(-90 179.9 234.2)">22pF</text>
<text x="39.4" y="262.4" transform="rotate(-90 39.4 262.4)">R103</text>
<text x="43.2" y="262.4" transform="rotate(-90 43.2 262.4)">20K</text>
<text x="49.6" y="262.4" transform="rotate(-90 49.6 262.4)">R104</text>
<text x="53.9" y="262.1" transform="rotate(-90 53.9 262.1)">20K</text>
<text x="37.4" y="274.3" transform="rotate(-90 37.4 274.3)">C83</text>
<text x="45.3" y="274.3" transform="rotate(-90 45.3 274.3)">1uF</text>
<text x="47.5" y="274.3" transform="rotate(-90 47.5 274.3)">C85</text>
<text x="55.4" y="274.3" transform="rotate(-90 55.4 274.3)">1uF</text>
<text x="36.6" y="310.6" transform="rotate(-90 36.6 310.6)">U18</text>
<text x="116.4" y="320" transform="rotate(-90 116.4 320)">UDA1341TS</text>
<text x="121.5" y="335.5" transform="rotate(-90 121.5 335.5)">C91</text>
<text x="126.5" y="335.8" transform="rotate(-90 126.5 335.8)">0.1uF</text>
<text x="123.2" y="345.2" transform="rotate(-90 123.2 345.2)">C90</text>
<text x="126.5" y="346.9" transform="rotate(-90 126.5 346.9)">4.7uF</text>
<text x="141.8" y="348.2" transform="rotate(-90 141.8 348.2)">C93</text>
<text x="146.9" y="348.5" transform="rotate(-90 146.9 348.5)">0.1uF</text>
<text x="143.6" y="357.9" transform="rotate(-90 143.6 357.9)">C92</text>
<text x="146.9" y="359.6" transform="rotate(-90 146.9 359.6)">4.7uF</text>
<text x="225.3" y="355.8" transform="rotate(-90 225.3 355.8)">C98</text>
<text x="233" y="357.1" transform="rotate(-90 233 357.1)">0.1uF</text>
<text x="240.8" y="358.1" transform="rotate(-90 240.8 358.1)">U20B</text>
<text x="258.6" y="358.1" transform="rotate(-90 258.6 358.1)">SN74HC74</text>
<text x="63" y="363.2" transform="rotate(-90 63 363.2)">R183</text>
<text x="65.6" y="363.2" transform="rotate(-90 65.6 363.2)">10K</text>
<text x="121.5" y="363.5" transform="rotate(-90 121.5 363.5)">C89</text>
<text x="126.5" y="363.7" transform="rotate(-90 126.5 363.7)">0.1uF</text>
<text x="94" y="377.9" transform="rotate(-90 94 377.9)">1</text>
<text x="113.8" y="377.9" transform="rotate(-90 113.8 377.9)">1</text>
<text x="123.2" y="373.1" transform="rotate(-90 123.2 373.1)">C88</text>
<text x="126.5" y="374.9" transform="rotate(-90 126.5 374.9)">4.7uF</text>
<text x="56.4" y="382.8" transform="rotate(-90 56.4 382.8)">R108</text>
<text x="59.5" y="382.2" transform="rotate(-90 59.5 382.2)">100K</text>
<text x="90.5" y="379.5" transform="rotate(-90 90.5 379.5)">R112</text>
<text x="110.5" y="379.5" transform="rotate(-90 110.5 379.5)">R113</text>
<text x="56.2" y="392.4" transform="rotate(-90 56.2 392.4)">R107</text>
<text x="59.5" y="392.7" transform="rotate(-90 59.5 392.7)">100K</text>
<text x="98.6" y="396.2" transform="rotate(-90 98.6 396.2)">L5</text>
<text x="56.2" y="403.1" transform="rotate(-90 56.2 403.1)">R106</text>
<text x="59.5" y="402.8" transform="rotate(-90 59.5 402.8)">100K</text>
<text x="55.9" y="412.7" transform="rotate(-90 55.9 412.7)">R105</text>
<text x="59" y="412.7" transform="rotate(-90 59 412.7)">100K</text>
</g>
<g font-size="2.3" fill="#004080">
<text x="125.5" y="86.8" transform="rotate(-90 125.5 86.8)">Q</text>
<text x="135.7" y="86.8" transform="rotate(-90 135.7 86.8)">Q</text>
<text x="126.4" y="95.4" transform="rotate(-180 126.4 95.4)">PR</text>
<text x="128.1" y="90.4" transform="rotate(-180 128.1 90.4)">VCC</text>
<text x="135.9" y="90.4" transform="rotate(-180 135.9 90.4)">GND</text>
<text x="135.9" y="95.4" transform="rotate(-180 135.9 95.4)">CL</text>
<text x="125.5" y="100.3" transform="rotate(-90 125.5 100.3)">D</text>
<text x="130.6" y="100.3" transform="rotate(-90 130.6 100.3)">CLK</text>
<text x="186.5" y="102.1" transform="rotate(-90 186.5 102.1)">Q</text>
<text x="189.1" y="105.6" transform="rotate(-180 189.1 105.6)">VCC</text>
<text x="196.6" y="102.1" transform="rotate(-90 196.6 102.1)">Q</text>
<text x="196.9" y="105.6" transform="rotate(-180 196.9 105.6)">GND</text>
<text x="187.4" y="110.7" transform="rotate(-180 187.4 110.7)">PR</text>
<text x="196.9" y="110.7" transform="rotate(-180 196.9 110.7)">CL</text>
<text x="186.5" y="115.5" transform="rotate(-90 186.5 115.5)">D</text>
<text x="191.6" y="115.5" transform="rotate(-90 191.6 115.5)">CLK</text>
<text x="130.6" y="135.1" transform="rotate(-90 130.6 135.1)">Q</text>
<text x="140.8" y="135.1" transform="rotate(-90 140.8 135.1)">Q</text>
<text x="131.5" y="143.7" transform="rotate(-180 131.5 143.7)">PR</text>
<text x="133.2" y="138.6" transform="rotate(-180 133.2 138.6)">VCC</text>
<text x="141" y="138.6" transform="rotate(-180 141 138.6)">GND</text>
<text x="141" y="143.7" transform="rotate(-180 141 143.7)">CL</text>
<text x="130.6" y="148.6" transform="rotate(-90 130.6 148.6)">D</text>
<text x="135.7" y="148.6" transform="rotate(-90 135.7 148.6)">CLK</text>
<text x="39.2" y="183.9" transform="rotate(-90 39.2 183.9)">VDD</text>
<text x="41.7" y="185.4" transform="rotate(-90 41.7 185.4)">OUTA</text>
<text x="51.9" y="185.4" transform="rotate(-90 51.9 185.4)">OUTB</text>
<text x="54.4" y="188.2" transform="rotate(-90 54.4 188.2)">BYPASS</text>
<text x="41.7" y="199.4" transform="rotate(-90 41.7 199.4)">INA</text>
<text x="46.8" y="199.4" transform="rotate(-90 46.8 199.4)">SHUTDOWN</text>
<text x="51.9" y="199.4" transform="rotate(-90 51.9 199.4)">INB</text>
<text x="54.4" y="199.4" transform="rotate(-90 54.4 199.4)">GND</text>
<text x="41.7" y="311.2" transform="rotate(-90 41.7 311.2)">VOUTL</text>
<text x="49.3" y="311.5" transform="rotate(-90 49.3 311.5)">VOUTR</text>
<text x="72.2" y="310.9" transform="rotate(-90 72.2 310.9)">DATA0</text>
<text x="84.9" y="310.7" transform="rotate(-90 84.9 310.7)">TEST1</text>
<text x="87.4" y="310.7" transform="rotate(-90 87.4 310.7)">TEST2</text>
<text x="100.1" y="309.7" transform="rotate(-90 100.1 309.7)">VSSD</text>
<text x="105.2" y="311.5" transform="rotate(-90 105.2 311.5)">VADCN</text>
<text x="56.9" y="314.3" transform="rotate(-90 56.9 314.3)">AGCSTAT</text>
<text x="64.6" y="312.7" transform="rotate(-90 64.6 312.7)">OVERFL</text>
<text x="79.8" y="312.2" transform="rotate(-90 79.8 312.2)">L3DATA</text>
<text x="95" y="315.7" transform="rotate(-90 95 315.7)">VSSA_ADC</text>
<text x="110.3" y="315.7" transform="rotate(-90 110.3 315.7)">VSSA_DAC</text>
<text x="41.7" y="328.9" transform="rotate(-90 41.7 328.9)">VINL1</text>
<text x="44.2" y="328.9" transform="rotate(-90 44.2 328.9)">VINL2</text>
<text x="49.3" y="328.9" transform="rotate(-90 49.3 328.9)">VINR1</text>
<text x="51.9" y="328.9" transform="rotate(-90 51.9 328.9)">VINR2</text>
<text x="56.9" y="328.9" transform="rotate(-90 56.9 328.9)">BCK</text>
<text x="59.5" y="328.9" transform="rotate(-90 59.5 328.9)">WS</text>
<text x="64.6" y="328.9" transform="rotate(-90 64.6 328.9)">DATA1</text>
<text x="69.6" y="328.9" transform="rotate(-90 69.6 328.9)">QMUTE</text>
<text x="74.7" y="328.9" transform="rotate(-90 74.7 328.9)">L3MODE</text>
<text x="77.3" y="328.9" transform="rotate(-90 77.3 328.9)">L3CLOCK</text>
<text x="82.3" y="328.9" transform="rotate(-90 82.3 328.9)">SYSCLK</text>
<text x="87.4" y="328.9" transform="rotate(-90 87.4 328.9)">VREF</text>
<text x="92.5" y="328.9" transform="rotate(-90 92.5 328.9)">VDDA_ADC</text>
<text x="100.1" y="328.9" transform="rotate(-90 100.1 328.9)">VDD</text>
<text x="105.2" y="328.9" transform="rotate(-90 105.2 328.9)">VADCP</text>
<text x="112.8" y="328.9" transform="rotate(-90 112.8 328.9)">VDDA_DAC</text>
<text x="244.9" y="356.1" transform="rotate(-90 244.9 356.1)">Q</text>
<text x="247.5" y="359.6" transform="rotate(-180 247.5 359.6)">VCC</text>
<text x="255.1" y="356.1" transform="rotate(-90 255.1 356.1)">Q</text>
<text x="255.3" y="359.6" transform="rotate(-180 255.3 359.6)">GND</text>
<text x="245.8" y="364.7" transform="rotate(-180 245.8 364.7)">PR</text>
<text x="255.3" y="364.7" transform="rotate(-180 255.3 364.7)">CL</text>
<text x="244.9" y="369.5" transform="rotate(-90 244.9 369.5)">D</text>
<text x="250" y="369.5" transform="rotate(-90 250 369.5)">CLK</text>
</g>
<g font-size="2.3" fill="#00f">
<text x="50.3" y="129.9" transform="rotate(-180 50.3 129.9)">+</text>
<text x="40.2" y="142.6" transform="rotate(-180 40.2 142.6)">+</text>
<text x="121.5" y="347.2" transform="rotate(-90 121.5 347.2)">+</text>
<text x="141.8" y="359.9" transform="rotate(-90 141.8 359.9)">+</text>
<text x="121.5" y="375.1" transform="rotate(-90 121.5 375.1)">+</text>
</g>
<g font-size="1.8">
<text x="38.5" y="1.9" transform="rotate(-90 38.5 1.9)">D</text>
<text x="107.1" y="1.9" transform="rotate(-90 107.1 1.9)">C</text>
<text x="175.6" y="1.9" transform="rotate(-90 175.6 1.9)">B</text>
<text x="244.2" y="1.9" transform="rotate(-90 244.2 1.9)">A</text>
<text x="1.9" y="45.2" transform="rotate(-90 1.9 45.2)">1</text>
<text x="278.8" y="45.2" transform="rotate(-90 278.8 45.2)">1</text>
<text x="1.9" y="130.5" transform="rotate(-90 1.9 130.5)">2</text>
<text x="278.8" y="130.5" transform="rotate(-90 278.8 130.5)">2</text>
<text x="1.9" y="215.9" transform="rotate(-90 1.9 215.9)">3</text>
<text x="278.8" y="215.9" transform="rotate(-90 278.8 215.9)">3</text>
<text x="1.9" y="301.2" transform="rotate(-90 1.9 301.2)">4</text>
<text x="278.8" y="301.2" transform="rotate(-90 278.8 301.2)">4</text>
<text x="1.9" y="386.6" transform="rotate(-90 1.9 386.6)">5</text>
<text x="278.8" y="386.6" transform="rotate(-90 278.8 386.6)">5</text>
<text x="38.5" y="431.1" transform="rotate(-90 38.5 431.1)">D</text>
<text x="107.1" y="431.1" transform="rotate(-90 107.1 431.1)">C</text>
<text x="175.6" y="431.1" transform="rotate(-90 175.6 431.1)">B</text>
<text x="244.2" y="431.1" transform="rotate(-90 244.2 431.1)">A</text>
</g>
</svg>
